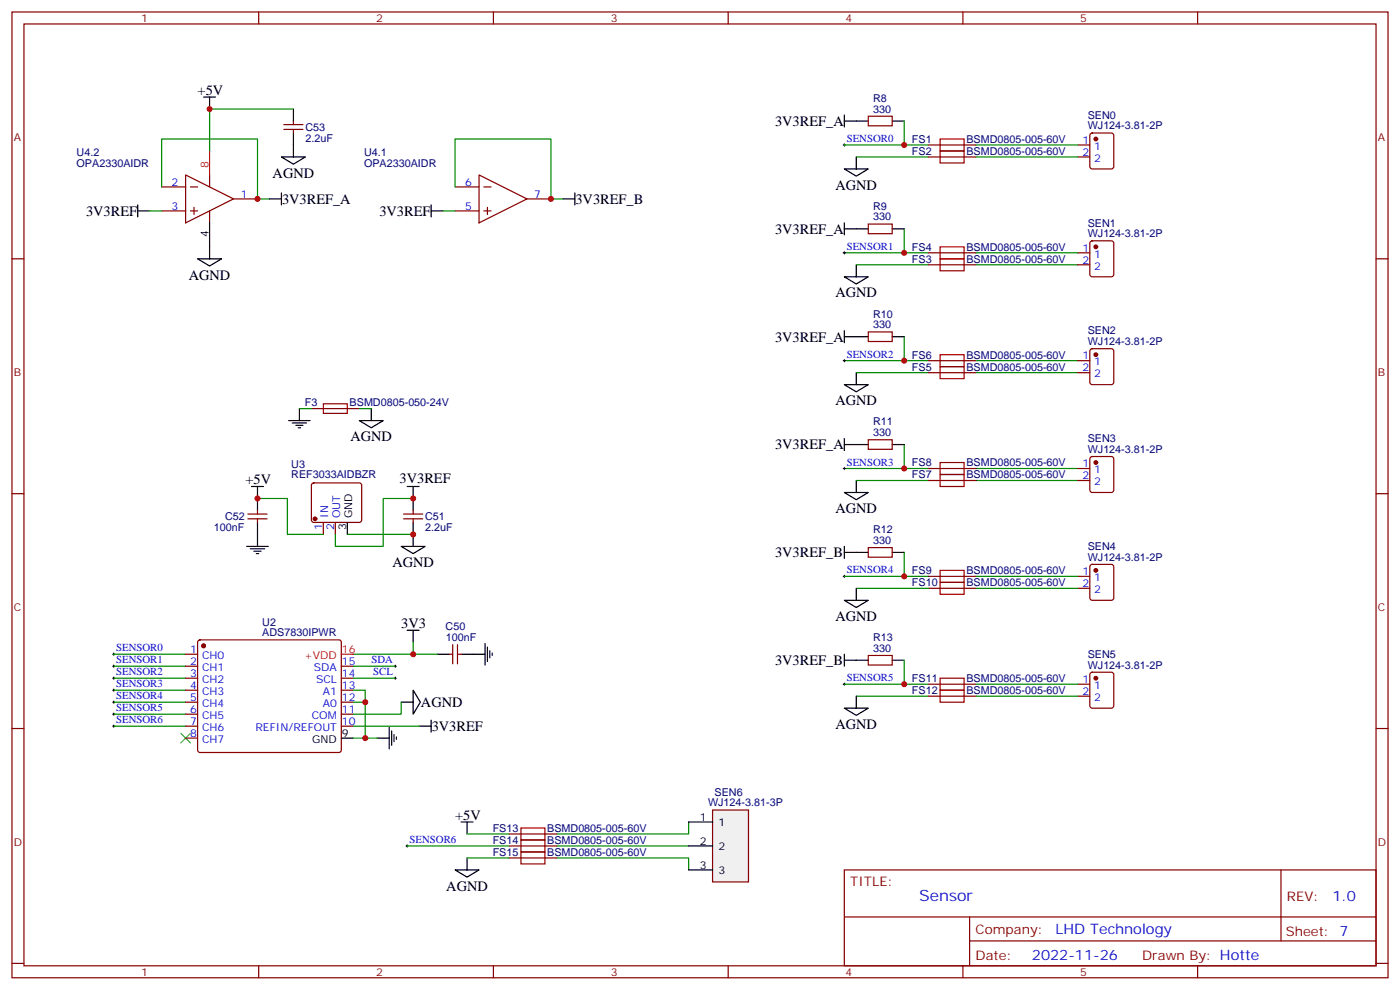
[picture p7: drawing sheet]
<svg xmlns="http://www.w3.org/2000/svg" width="412mm" height="291mm" viewBox="0 0 412 291" stroke-linecap="round" stroke-linejoin="round" font-family="sans-serif">
<g fill="none" stroke="#870000" stroke-width=".35">
<path d="M3.5 3.5h405.4v284.4h-405.4zM7.1 7.1h398.2v277.2h-398.2zM76.2 3.5v3.6M145.3 3.5v3.6M214.5 3.5v3.6M283.6 3.5v3.6M352.8 3.5v3.6M83.6 36.7h5.7M83.6 38.1h5.7M86.4 35.6v1.1M86.4 38.1v1.1M255.8 34.2h7v2.8h-7z"/>
<path d="M321.3 39.4l.4-.2h5.7l.6 .4 .1 9.4-.5 .7h-5.9l-.6-.4-.1-9.4zM47.6 55h7.1M54.7 51.5l14.1 7.1-14.1 7zM56.1 55h2.1M61.7 51.5v3.5M68.8 58.6h7M134.1 55h7M141.1 51.5l14.1 7.1-14.1 7zM142.5 55h2.1M155.2 58.6h7.1M273.4 42.7h14.1M273.4 46.2h14.1"/>
<path d="M317.5 42.7h3.5M317.5 46.2h3.5M3.5 76.2h3.6M47.6 62.1h7.1M56.1 62.1h2.1M57.1 61v2.1M61.7 62.1v3.5M134.1 62.1h7M142.5 62.1h2.1M143.6 61v2.1M255.8 66h7v2.8h-7zM273.4 78h14.1"/>
<path d="M273.4 74.4h14.1M317.5 78h3.5M317.5 74.4h3.5M321.3 71.1l.4-.2h5.7l.6 .4 .1 9.5-.5 .6-5.9 .1-.6-.5-.1-9.4zM405.3 76.2h3.6M255.8 97.7h7v2.8h-7zM273.4 109.7h14.1M273.4 106.2h14.1M317.5 109.7h3.5M317.5 106.2h3.5M321.3 102.9l.4-.2h5.7l.6 .4 .1 9.4-.5 .7h-5.9l-.6-.4-.1-9.4zM91.7 120.3h14.1"/>
<path d="M255.8 129.5h7v2.8h-7zM273.4 137.9h14.1M317.5 137.9h3.5M321.3 134.6l.4-.2h5.7l.6 .4 .1 9.5-.5 .6-5.9 .1-.6-.5-.1-9.4zM3.5 145.3h3.6M73 152.8h5.7M73 151.3h5.7M75.8 150.3v1M75.8 152.8v1M92 142.4l.4-.2h13.4l.5 .2 .2 .5v10.2l-.2 .5-.5 .2h-13.4l-.5-.2-.2-.5v-10.2zM95.2 153.8v3.5M98.8 153.8v3.5"/>
<path d="M118.9 152.8h5.6M118.9 151.3h5.6M121.7 150.3v1M121.7 152.8v1M273.4 141.5h14.1M317.5 141.5h3.5M405.3 145.3h3.6M255.8 161.2h7v2.8h-7zM273.4 169.7h14.1M273.4 173.2h14.1M317.5 169.7h3.5M317.5 173.2h3.5"/>
<path d="M321.3 166.4l.4-.2h5.7l.6 .4 .1 9.4-.5 .7h-5.9l-.6-.4-.1-9.4zM132.3 192.6h1M133.3 189.8v5.6M134.8 189.8v5.6M134.8 192.6h1M255.8 193h7v2.8h-7zM321.3 198.1l.4-.2h5.7l.6 .4 .1 9.5-.5 .6-5.9 .1-.6-.5-.1-9.4zM3.5 214.5h3.6M273.4 201.4h14.1M273.4 205h14.1M317.5 201.4h3.5M317.5 205h3.5"/>
<path d="M405.3 214.5h3.6M149.9 245.5h14.1M149.9 249.1h14.1M149.9 252.6h14.1M248.7 256.1h156.6v28.2h-156.6zM377.3 256.1v20.9M248.7 270h156.5M285.6 277h119.6M285.6 270v14.1M3.5 283.6h3.6M76.2 284.3v3.6M145.3 284.3v3.6"/>
<path d="M214.5 284.3v3.6M283.6 284.3v3.6M352.8 284.3v3.6M405.3 283.6h3.6"/>
</g>
<g fill="none" stroke="#000" stroke-width=".35">
<path d="M60 28.6h3.5M61.7 28.6v3.5M86.4 32.1v3.5M86.4 39.2v7M248.7 35.6h7.1M248.7 33.9v3.5M262.8 35.6h3.5M79.4 58.6h3.5M82.9 46.2h7.1l-3.6 2.1zM82.9 56.8v3.5M165.8 58.6h3.5M169.3 56.8v3.5"/>
<path d="M248.7 49.7h7.1l-3.6 2.2zM252.2 46.2v3.5M40.6 62.1h3.5M40.6 60.3v3.6M58.2 76.2h7.1l-3.6 2.1zM61.7 65.6v10.6M127 60.3v3.6M127 62.1h3.5M248.7 65.6v3.5M248.7 67.4h7.1M252.2 78v3.5M262.8 67.4h3.5"/>
<path d="M248.7 81.5h7.1l-3.6 2.1zM248.7 97.4v3.5M248.7 99.1h7.1M262.8 99.1h3.5M248.7 113.2h7.1l-3.6 2.2zM252.2 109.7v3.5M85 123.8h6.4M86.1 124.5h4.2M87.1 125.2h2.2M87.8 125.9h.7M88.2 120.3v3.5M105.8 123.8h7.1l-3.5 2.1z"/>
<path d="M109.4 120.3v3.5M248.7 129.1v3.5M248.7 130.9h7.1M262.8 130.9h3.5M74.1 143.2h3.5M75.8 143.2v7.1M75.8 153.8v7.1M102.3 153.8v3.5M119.9 143.2h3.6M121.7 143.2v7.1M121.7 153.8v7.1M248.7 145h7.1l-3.6 2.1z"/>
<path d="M252.2 141.5v3.5M72.7 160.9h6.3M73.7 161.6h4.3M74.8 162.3h2.1M75.5 163h.7M118.2 160.9h7l-3.5 2.1zM248.7 176.7h7.1l-3.6 2.2zM248.7 160.9v3.5M248.7 162.6h7.1M252.2 173.2v3.5M262.8 162.6h3.5M119.9 185.6h3.6"/>
<path d="M121.7 185.6v3.5M128.8 192.6h3.5M135.8 192.6h7.1M142.9 189.4v6.4M143.6 190.5v4.2M144.3 191.6v2.1M145 192.3v.7M248.7 192.6v3.5M248.7 194.4h7.1M262.8 194.4h3.5M123.5 213.8h3.5M127 212v3.5"/>
<path d="M248.7 208.5h7.1l-3.6 2.1zM252.2 205v3.5"/>
</g>
<g fill="none" stroke="#008700" stroke-width=".35">
<path d="M86.4 32.1h-24.7v12.3M266.3 35.6v7.1h7.1M47.6 55v-14.1h28.2v17.7h3.6M134.1 55v-14.1h28.2v17.7h3.5M248.7 42.7h17.6M252.2 46.2h21.2M287.5 42.7h30M287.5 46.2h30M44.1 62.1h3.5M130.5 62.1h3.6M248.7 74.4h17.6M252.2 78h21.2"/>
<path d="M266.3 67.4v7h7.1M287.5 74.4h30M287.5 78h30M266.3 99.1v7.1h7.1M248.7 106.2h17.6M252.2 109.7h21.2M287.5 106.2h30M287.5 109.7h30M88.2 120.3h3.5M105.8 120.3h3.6M248.7 137.9h17.6M266.3 130.9v7h7.1"/>
<path d="M287.5 137.9h30M75.8 146.8h8.9v10.5h10.5M102.3 157.3h19.4M121.7 146.8h-8.8v14.1h-14.1v-3.6M252.2 141.5h21.2M287.5 141.5h30M248.7 169.7h17.6M252.2 173.2h21.2M266.3 162.6v7.1h7.1M287.5 169.7h30M287.5 173.2h30M33.5 192.6h21.2"/>
<path d="M33.5 196.1h21.2M33.5 199.7h21.2M104.1 192.6h24.7M121.7 189.1v3.5M266.3 194.4v7h7.1M33.5 203.2h21.2M33.5 206.7h21.2M33.5 210.3h21.2M248.7 201.4h17.6M252.2 205h21.2M287.5 201.4h30M287.5 205h30"/>
<path d="M164 252.6h38.8v3.5M164 249.1h38.8M202.8 242v3.5h-38.8"/>
</g>
<g fill="#870000" stroke="#870000" stroke-width=".35">
<circle cx="92.8" cy="152.8" r=".53"/>
<circle cx="322.8" cy="40.9" r=".53"/>
<circle cx="322.8" cy="72.7" r=".53"/>
<circle cx="322.8" cy="104.4" r=".53"/>
<circle cx="322.8" cy="136.2" r=".53"/>
<circle cx="322.8" cy="167.9" r=".53"/>
<circle cx="322.8" cy="199.7" r=".53"/>
</g>
<g fill="none" stroke="#a10000" stroke-width=".35">
<path d="M276.9 40.9h7.1v3.5h-7.1zM276.9 44.4h7.1v3.6h-7.1zM276.9 76.2h7.1v3.5h-7.1zM276.9 72.7h7.1v3.5h-7.1zM95.2 118.9h7.1v2.8h-7.1zM276.9 107.9h7.1v3.6h-7.1zM276.9 104.4h7.1v3.5h-7.1zM276.9 139.7h7.1v3.5h-7.1zM276.9 136.2h7.1v3.5h-7.1zM276.9 167.9h7.1v3.5h-7.1zM276.9 171.4h7.1v3.6h-7.1zM276.9 199.7h7.1v3.5h-7.1z"/>
<path d="M276.9 203.2h7.1v3.5h-7.1zM153.5 243.8h7v3.5h-7zM153.5 247.3h7v3.5h-7zM153.5 250.8h7v3.6h-7z"/>
</g>
<path d="M61.7 44.4v7.1" fill="none" stroke="#f00" stroke-width=".35"/>
<g fill="none" stroke="#000" stroke-width=".29">
<path d="M248.4 42.7h.7M248.7 42.3v.7M248.4 74.4h.7M248.7 74.1v.7M248.4 106.2h.7M248.7 105.8v.7M248.4 137.9h.7M248.7 137.6v.7M248.4 169.7h.7M248.7 169.3v.7M33.2 192.6h.7M33.2 196.1h.7"/>
<path d="M33.2 199.7h.7M33.5 192.3v.7M33.5 195.8v.7M33.5 199.3v.7M33.2 203.2h.7M33.2 206.7h.7M33.2 210.3h.7M33.5 202.8v.8M33.5 206.4v.7M33.5 209.9v.7M248.4 201.4h.7M248.7 201.1v.7"/>
</g>
<path d="M209.9 238.5h10.6v21.1h-10.6z" fill="#f0f0f0" stroke="#870000" stroke-width=".35"/>
<g fill="none" stroke="#000" stroke-width=".35">
<path d="M100.5 217.3h3.6M111.1 217.3h3.6M114.7 214.1v6.4M115.4 215.2v4.2M116.1 216.3v2.1M116.8 217v.7M118.2 206.7h3.5M121.7 203.2l2.1 3.5-2.1 3.6zM134.1 256.1h7l-3.5 2.1zM135.8 242h3.5M137.6 242v3.5M137.6 252.6v3.5"/>
<path d="M202.8 242h7.1M202.8 249.1h7.1M202.8 256.1h7.1"/>
</g>
<path d="M104.1 196.1h12.3M104.1 199.7h12.3M33.5 213.8h21.2M104.1 203.2h3.5v14.1M104.1 213.8h19.4M104.1 217.3h7M104.1 206.7h3.5M118.2 206.7v3.6h-14.1M119.9 249.1h30M137.6 252.6h12.3M137.6 245.5h12.3" fill="none" stroke="#008700" stroke-width=".35"/>
<path d="M116.1 196.1h.7M116.1 199.7h.7M116.4 195.8v.7M116.4 199.3v.7M33.2 213.8h.7M33.5 213.4v.7M119.6 249.1h.7M119.9 248.7v.7" fill="none" stroke="#000" stroke-width=".29"/>
<path d="M53.3 215.9l2.8 2.8M56.1 215.9l-2.8 2.8" fill="none" stroke="#3c3" stroke-width=".35"/>
<circle cx="60" cy="190.1" r=".53" fill="#870000" stroke="#870000" stroke-width=".35"/>
<g fill="none" stroke="#870000" stroke-width=".35">
<path d="M54.7 192.6h3.5M54.7 196.1h3.5M54.7 199.7h3.5M58.4 188.6l.5-.2h40.9l.5 .2 .2 .5v31.7l-.2 .5-.5 .2h-40.9l-.5-.2-.2-.5v-31.7zM100.5 196.1h3.6M100.5 199.7h3.6M54.7 203.2h3.5M54.7 206.7h3.5M54.7 210.3h3.5M54.7 213.8h3.5M54.7 217.3h3.5M100.5 203.2h3.6"/>
<path d="M100.5 206.7h3.6M100.5 210.3h3.6M100.5 213.8h3.6"/>
</g>
<path d="M100.5 192.6h3.6" fill="none" stroke="#f00" stroke-width=".35"/>
<g fill="#c00">
<circle cx="121.7" cy="192.6" r=".88"/>
<circle cx="75.8" cy="146.8" r=".88"/>
<circle cx="121.7" cy="146.8" r=".88"/>
<circle cx="121.7" cy="157.3" r=".88"/>
<circle cx="61.7" cy="32.1" r=".88"/>
<circle cx="75.8" cy="58.6" r=".88"/>
<circle cx="162.3" cy="58.6" r=".88"/>
<circle cx="266.3" cy="42.7" r=".88"/>
<circle cx="266.3" cy="74.4" r=".88"/>
<circle cx="266.3" cy="106.2" r=".88"/>
<circle cx="266.3" cy="137.9" r=".88"/>
<circle cx="266.3" cy="169.7" r=".88"/>
<circle cx="266.3" cy="201.4" r=".88"/>
<circle cx="107.6" cy="217.3" r=".88"/>
<circle cx="107.6" cy="206.7" r=".88"/>
</g>
<text font-size="4.6" fill="#00f" x="270.8" y="265.1">Sensor</text>
<g font-size="4.2">
<text x="58.2" y="27.9">+5V</text>
<text x="228.3" y="37.1">3V3REF_A</text>
<text x="80.3" y="52.3">AGND</text>
<text x="83.1" y="60">3V3REF_A</text>
<text x="169.5" y="60">3V3REF_B</text>
<text x="246.1" y="55.8">AGND</text>
<text x="25.3" y="63.5">3V3REF</text>
<text x="111.8" y="63.5">3V3REF</text>
<text x="228.3" y="68.8">3V3REF_A</text>
<text x="55.6" y="82.3">AGND</text>
<text x="246.1" y="87.6">AGND</text>
<text x="228.3" y="100.6">3V3REF_A</text>
<text x="246.1" y="119.3">AGND</text>
<text x="103.2" y="129.9">AGND</text>
<text x="228.3" y="132.3">3V3REF_A</text>
<text x="72.3" y="142.5">+5V</text>
<text x="117.7" y="142.1">3V3REF</text>
<text x="246.1" y="151.1">AGND</text>
<text x="115.6" y="167">AGND</text>
<text x="228.3" y="164.1">3V3REF_B</text>
<text x="118.2" y="184.9">3V3</text>
<text x="246.1" y="182.8">AGND</text>
<text x="228.3" y="195.8">3V3REF_B</text>
<text x="124" y="208.2">AGND</text>
<text x="127.2" y="215.2">3V3REF</text>
<text x="246.1" y="214.6">AGND</text>
<text x="134.1" y="241.3">+5V</text>
<text x="131.5" y="262.2">AGND</text>
</g>
<g font-size="4.2" fill="#00f">
<text x="392.5" y="265.4">1.0</text>
<text x="310.9" y="274.9">LHD Technology</text>
<text x="304" y="282.7">2022-11-26</text>
</g>
<g font-size="3.9" fill="#800">
<text x="250.5" y="260.7">TITLE:</text>
<text x="379.1" y="265.4">REV:</text>
<text x="287.4" y="274.9">Company:</text>
<text x="378.7" y="275.5">Sheet: 7</text>
<text x="287.4" y="282.6">Date:</text>
<text x="336.4" y="282.7">Drawn By: Hotte</text>
</g>
<g font-size="3.2" fill="#800">
<text x="41.6" y="6.5">1</text>
<text x="110.8" y="6.5">2</text>
<text x="179.9" y="6.5">3</text>
<text x="249.1" y="6.5">4</text>
<text x="318.2" y="6.5">5</text>
<text x="4.1" y="41.6">A</text>
<text x="405.9" y="41.6">A</text>
<text x="4.1" y="110.8">B</text>
<text x="405.9" y="110.8">B</text>
<text x="4.1" y="179.9">C</text>
<text x="405.9" y="179.9">C</text>
<text x="4.1" y="249.1">D</text>
<text x="405.9" y="249.1">D</text>
<text x="41.6" y="287.3">1</text>
<text x="110.8" y="287.3">2</text>
<text x="179.9" y="287.3">3</text>
<text x="249.1" y="287.3">4</text>
<text x="318.2" y="287.3">5</text>
</g>
<g font-size="3.2" fill="#000080">
<text x="257.2" y="33.2">330</text>
<text x="257.2" y="30">R8</text>
<text x="320.4" y="34.9">SEN0</text>
<text x="90" y="41.7">2.2uF</text>
<text x="90" y="38.5">C53</text>
<text x="320.4" y="38.1">WJ124-3.81-2P</text>
<text x="22.6" y="46">U4.2</text>
<text x="107.2" y="46">U4.1</text>
<text x="268.6" y="42.1">FS1</text>
<text x="268.6" y="45.6">FS2</text>
<text x="284.7" y="42.1">BSMD0805-005-60V</text>
<text x="284.7" y="45.6">BSMD0805-005-60V</text>
<text x="22.6" y="49.1">OPA2330AIDR</text>
<text x="107.2" y="49.2">OPA2330AIDR</text>
<text x="257.2" y="64.9">330</text>
<text x="257.2" y="61.8">R9</text>
<text x="320.4" y="69.8">WJ124-3.81-2P</text>
<text x="320.4" y="66.7">SEN1</text>
<text x="268.6" y="77.3">FS3</text>
<text x="268.6" y="73.8">FS4</text>
<text x="284.7" y="77.4">BSMD0805-005-60V</text>
<text x="284.7" y="73.8">BSMD0805-005-60V</text>
<text x="257.2" y="93.5">R10</text>
<text x="257.2" y="96.7">330</text>
<text x="320.4" y="101.6">WJ124-3.81-2P</text>
<text x="320.4" y="98.4">SEN2</text>
<text x="268.6" y="105.6">FS6</text>
<text x="284.7" y="105.6">BSMD0805-005-60V</text>
<text x="268.6" y="109.1">FS5</text>
<text x="284.7" y="109.1">BSMD0805-005-60V</text>
<text x="89.8" y="119.7">F3</text>
<text x="103" y="119.7">BSMD0805-050-24V</text>
<text x="257.2" y="125.3">R11</text>
<text x="257.2" y="128.4">330</text>
<text x="320.4" y="130.2">SEN3</text>
<text x="85.8" y="137.7">U3</text>
<text x="268.6" y="137.3">FS8</text>
<text x="284.7" y="137.3">BSMD0805-005-60V</text>
<text x="320.4" y="133.3">WJ124-3.81-2P</text>
<text x="85.8" y="140.8">REF3033AIDBZR</text>
<text x="268.6" y="140.8">FS7</text>
<text x="284.7" y="140.9">BSMD0805-005-60V</text>
<text x="66.3" y="153.2">C52</text>
<text x="125.2" y="153.2">C51</text>
<text x="63" y="156.3">100nF</text>
<text x="125.2" y="156.4">2.2uF</text>
<text x="257.2" y="160.2">330</text>
<text x="257.2" y="157">R12</text>
<text x="320.4" y="161.9">SEN4</text>
<text x="320.4" y="165.1">WJ124-3.81-2P</text>
<text x="268.6" y="169.1">FS9</text>
<text x="268.6" y="172.6">FS10</text>
<text x="284.7" y="169.1">BSMD0805-005-60V</text>
<text x="284.7" y="172.6">BSMD0805-005-60V</text>
<text x="77.3" y="184.2">U2</text>
<text x="131.3" y="185.6">C50</text>
<text x="77.3" y="187.3">ADS7830IPWR</text>
<text x="131.4" y="188.7">100nF</text>
<text x="257.2" y="191.9">330</text>
<text x="257.2" y="188.8">R13</text>
<text x="320.4" y="196.8">WJ124-3.81-2P</text>
<text x="320.4" y="193.7">SEN5</text>
<text x="268.6" y="200.8">FS11</text>
<text x="284.7" y="200.8">BSMD0805-005-60V</text>
<text x="268.6" y="204.3">FS12</text>
<text x="284.7" y="204.4">BSMD0805-005-60V</text>
<text x="208.6" y="237.4">WJ124-3.81-3P</text>
<text x="210.5" y="234.3">SEN6</text>
<text x="145.1" y="244.9">FS13</text>
<text x="161.2" y="244.9">BSMD0805-005-60V</text>
<text x="145.1" y="248.4">FS14</text>
<text x="145.1" y="252">FS15</text>
<text x="161.2" y="248.5">BSMD0805-005-60V</text>
<text x="161.2" y="252">BSMD0805-005-60V</text>
</g>
<g font-size="3.2" fill="#00f">
<text x="249.4" y="41.8">SENSOR0</text>
<text x="318.8" y="42.3">1</text>
<text x="318.8" y="45.9">2</text>
<text x="322.3" y="44.1">1</text>
<text x="322.3" y="47.6">2</text>
<text x="50.5" y="54.7">2</text>
<text x="70.9" y="58.2">1</text>
<text x="137" y="54.7">6</text>
<text x="157.3" y="58.2">7</text>
<text x="50.5" y="61.7">3</text>
<text x="137" y="61.7">5</text>
<text x="249.4" y="73.6">SENSOR1</text>
<text x="318.8" y="74.1">1</text>
<text x="318.8" y="77.6">2</text>
<text x="322.3" y="75.8">1</text>
<text x="322.3" y="79.4">2</text>
<text x="249.4" y="105.3">SENSOR2</text>
<text x="318.8" y="105.8">1</text>
<text x="322.3" y="107.6">1</text>
<text x="318.8" y="109.4">2</text>
<text x="322.3" y="111.1">2</text>
<text x="249.4" y="137.1">SENSOR3</text>
<text x="318.8" y="137.6">1</text>
<text x="318.8" y="141.1">2</text>
<text x="322.3" y="139.3">1</text>
<text x="322.3" y="142.9">2</text>
<text x="96.7" y="152.5" transform="rotate(-90 96.7 152.5)">IN</text>
<text x="100.2" y="152.5" transform="rotate(-90 100.2 152.5)">OUT</text>
<text x="94.9" y="156" transform="rotate(-90 94.9 156)">1</text>
<text x="98.4" y="156" transform="rotate(-90 98.4 156)">2</text>
<text x="249.4" y="168.8">SENSOR4</text>
<text x="318.8" y="169.3">1</text>
<text x="318.8" y="172.9">2</text>
<text x="322.3" y="171.1">1</text>
<text x="322.3" y="174.6">2</text>
<text x="34.2" y="191.7">SENSOR0</text>
<text x="34.2" y="195.3">SENSOR1</text>
<text x="56" y="192.3">1</text>
<text x="56" y="195.8">2</text>
<text x="59.5" y="194">CH0</text>
<text x="59.5" y="197.6">CH1</text>
<text x="92.5" y="197.6">SDA</text>
<text x="100.7" y="195.8">15</text>
<text x="109.4" y="195.3">SDA</text>
<text x="34.2" y="198.8">SENSOR2</text>
<text x="34.2" y="202.3">SENSOR3</text>
<text x="56" y="199.3">3</text>
<text x="56" y="202.8">4</text>
<text x="59.5" y="201.1">CH2</text>
<text x="93.1" y="201.1">SCL</text>
<text x="100.7" y="202.8">13</text>
<text x="100.7" y="199.3">14</text>
<text x="109.9" y="198.8">SCL</text>
<text x="249.4" y="200.6">SENSOR5</text>
<text x="318.8" y="201.1">1</text>
<text x="322.3" y="202.8">1</text>
<text x="34.2" y="205.8">SENSOR4</text>
<text x="34.2" y="209.4">SENSOR5</text>
<text x="56" y="206.4">5</text>
<text x="56" y="209.9">6</text>
<text x="59.5" y="204.6">CH3</text>
<text x="59.5" y="208.1">CH4</text>
<text x="95.1" y="208.1">A0</text>
<text x="95.1" y="204.6">A1</text>
<text x="100.7" y="209.9">11</text>
<text x="100.7" y="206.4">12</text>
<text x="318.8" y="204.6">2</text>
<text x="322.3" y="206.4">2</text>
<text x="34.2" y="212.9">SENSOR6</text>
<text x="56" y="213.4">7</text>
<text x="59.5" y="211.7">CH5</text>
<text x="59.5" y="215.2">CH6</text>
<text x="75.2" y="215.2">REFIN/REFOUT</text>
<text x="91.8" y="211.7">COM</text>
<text x="100.7" y="213.4">10</text>
<text x="56" y="217">8</text>
<text x="59.5" y="218.7">CH7</text>
<text x="120.6" y="248.2">SENSOR6</text>
</g>
<g font-size="3.2" fill="#f00">
<text x="61.4" y="49.4" transform="rotate(-90 61.4 49.4)">8</text>
<text x="89.6" y="194">+VDD</text>
<text x="100.7" y="192.3">16</text>
</g>
<g font-size="3.2">
<text x="61.4" y="69.7" transform="rotate(-90 61.4 69.7)">4</text>
<text x="103.7" y="152.5" transform="rotate(-90 103.7 152.5)">GND</text>
<text x="102" y="156" transform="rotate(-90 102 156)">3</text>
<text x="92" y="218.7">GND</text>
<text x="100.7" y="217">9</text>
<text x="206.1" y="241.7">1</text>
<text x="211.7" y="243.1">1</text>
<text x="206.1" y="248.7">2</text>
<text x="211.7" y="250.1">2</text>
<text x="206.1" y="255.8">3</text>
<text x="211.7" y="257.2">3</text>
</g>
</svg>
